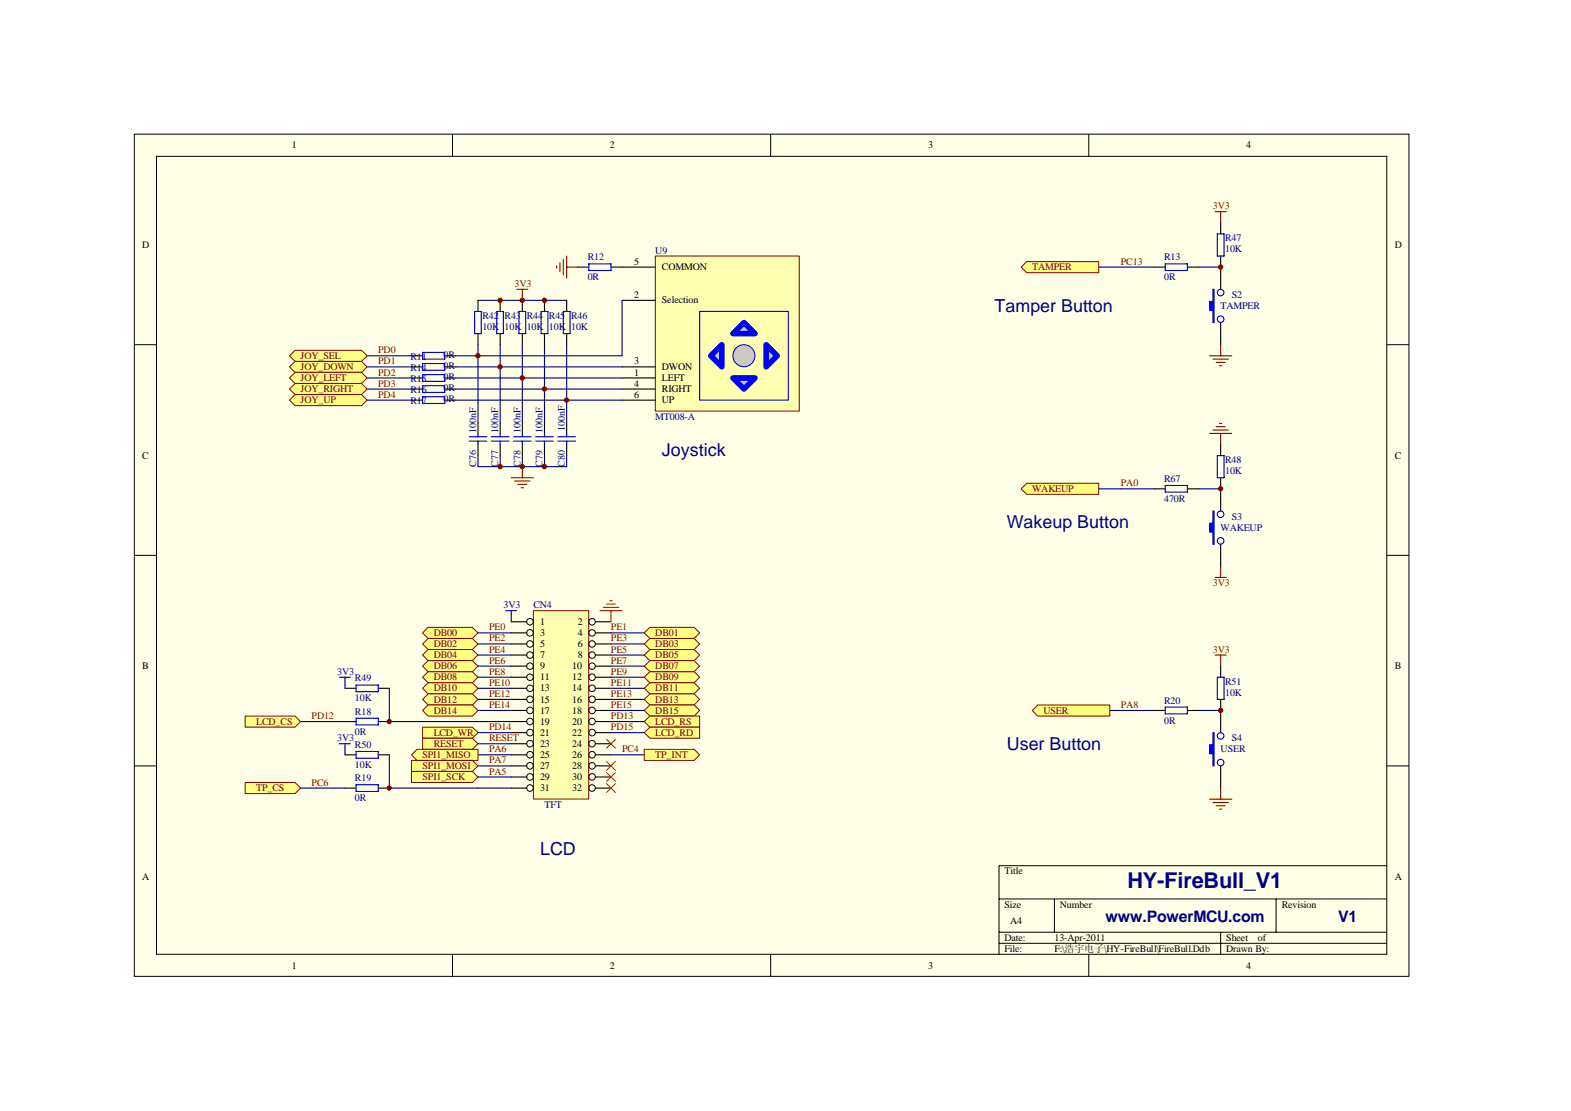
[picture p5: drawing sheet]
<svg xmlns="http://www.w3.org/2000/svg" width="297mm" height="210mm" viewBox="0 0 297 210" stroke-linecap="round" stroke-linejoin="round" font-family="sans-serif">
<path d="M25.4 25.4h241v159.1h-241z" fill="#ffffe8"/>
<g fill="none" stroke="#000" stroke-width=".19">
<path d="M25.4 25.4h241v159.1h-241zM29.6 29.5h232.6v150.9h-232.6zM85.6 25.4v4.1M145.7 25.4v4.1M205.9 25.4v4.1M25.4 65.2h4.2M262.2 65.2h4.2M25.4 105h4.2M262.2 105h4.2M25.4 144.8h4.2M262.2 144.8h4.2M188.9 169.9h73.3"/>
<path d="M188.9 176.2h73.3M188.9 178.3h73.3M199.4 169.9v6.3M230.8 176.2v4.2M241.3 169.9v6.3M262.2 163.6h-73.3v16.8M85.6 180.4v4.2M145.7 180.4v4.2M205.9 180.4v4.2"/>
</g>
<path d="M97.7 54.7h2.1M98.8 54.7v2.1M105.3 50.3v.4M105.9 49.7v1.6M106.5 49v3M107.1 48.4v4.2M107.1 50.5h2.1M96.7 90.3h4.2M97.3 90.9h2.9M97.9 91.5h1.7M98.5 92.2h.5M98.8 88.2v2.1" fill="none" stroke="#800000" stroke-width=".21"/>
<path d="M90.4 79.8v2.1M94.6 79.8v2.1M98.8 79.8v2.1M103 79.8v2.1M107.1 79.8v2.1M90.4 84v2.1M94.6 84v2.1M98.8 84v2.1M103 84v2.1M107.1 84v2.1" fill="none" stroke="#000" stroke-width=".21"/>
<g fill="none" stroke="#00f" stroke-width=".21">
<path d="M88.7 82.5h3.4M88.7 83.4h3.4M90.4 81.9v.6M90.4 83.4v.6M92.9 82.5h3.3M92.9 83.4h3.3M94.6 81.9v.6M94.6 83.4v.6M97.1 82.5h3.3M97.1 83.4h3.3M98.8 81.9v.6M98.8 83.4v.6"/>
<path d="M101.3 82.5h3.3M101.3 83.4h3.3M103 81.9v.6M103 83.4v.6M105.5 82.5h3.3M105.5 83.4h3.3M107.1 81.9v.6M107.1 83.4v.6"/>
</g>
<path d="M90.4 56.8h16.7M90.4 65.2v14.6M94.6 65.2v14.6M98.8 65.2v14.6M103 65.2v14.6M107.1 65.2v14.6M90.4 86.1v2.1h16.7v-2.1M94.6 86.1v2.1M98.8 86.1v2.1M103 86.1v2.1" fill="none" stroke="#000080" stroke-width=".21"/>
<path d="M123.9 48.4h27.2v29.3h-27.2z" fill="#ffffb0"/>
<path d="M123.9 48.4h27.2v29.3h-27.2z" fill="none" stroke="#800000" stroke-width=".19"/>
<circle cx="140.7" cy="67.2" r="2.09" fill="#c0c0c0" stroke="#00f" stroke-width=".19"/>
<g fill="#c0c0c0" stroke="#00f" stroke-width="1">
<path d="M138.6 63.1l2.1-2.1 2.1 2.1z"/>
<path d="M136.5 65.2v4.1l-2.1-2.1z"/>
<path d="M138.6 71.4h4.2l-2.1 2.1z"/>
<path d="M144.9 65.2l2.1 2-2.1 2.1z"/>
</g>
<path d="M132.3 58.9h16.8v16.7h-16.8z" fill="none" stroke="#00f" stroke-width=".21"/>
<path d="M117.6 50.5h6.3M117.6 56.8h6.3M117.6 69.3h6.3M117.6 71.4h6.3M117.6 73.5h6.3M117.6 75.6h6.3" fill="none" stroke="#000" stroke-width=".21"/>
<g fill="none" stroke="#800000" stroke-width=".21">
<path d="M229.8 40h2.1M230.8 40v2.1M228.7 67.2h4.2M229.3 67.9h3M230 68.5h1.6M230.6 69.1h.4M230.8 65.2v2M228.7 81.9h4.2M229.3 81.3h3M230 80.6h1.6M230.6 80h.4M230.8 81.9v2.1"/>
<path d="M229.8 109.1h2.1M230.8 107.1v2M229.8 123.8h2.1M230.8 123.8v2.1M228.7 151h4.2M229.3 151.7h3M230 152.3h1.6M230.6 152.9h.4M230.8 148.9v2.1"/>
</g>
<g fill="none" stroke="#000080" stroke-width=".21">
<path d="M117.6 56.8v10.4h-31.4M207.7 50.5h10.5M69.4 75.6h8.4M69.4 73.5h8.4M69.4 71.4h8.4M69.4 69.3h8.4M69.4 67.2h8.4M86.2 75.6h31.4M86.2 73.5h31.4M86.2 71.4h31.4M86.2 69.3h31.4M211.9 92.4h6.3"/>
<path d="M209.8 134.3h8.4"/>
</g>
<g fill="#800000" stroke="#800000" stroke-width=".19">
<circle cx="107.1" cy="75.6" r=".42"/>
<circle cx="102.9" cy="73.5" r=".42"/>
<circle cx="98.7" cy="71.4" r=".42"/>
<circle cx="94.6" cy="69.3" r=".42"/>
<circle cx="90.4" cy="67.2" r=".42"/>
</g>
<g fill="#ffff80" stroke="#800000" stroke-width=".19">
<path d="M54.7 67.2l1.1-1h12.6l1 1-1 1.1h-12.6z" fill-rule="evenodd"/>
<path d="M54.7 69.3l1.1-1h12.6l1 1-1 1.1h-12.6z" fill-rule="evenodd"/>
<path d="M54.7 71.4l1.1-1h12.6l1 1-1 1.1h-12.6z" fill-rule="evenodd"/>
<path d="M54.7 73.5l1.1-1h12.6l1 1-1 1.1h-12.6z" fill-rule="evenodd"/>
<path d="M54.7 75.6l1.1-1h12.6l1 1-1 1.1h-12.6z" fill-rule="evenodd"/>
<path d="M193.1 50.5l1-1.1h13.6v2.1h-13.6z" fill-rule="evenodd"/>
<path d="M194.1 91.3h13.6v2.1h-13.6l-1-1z" fill-rule="evenodd"/>
<path d="M195.2 134.3l1-1.1h13.6v2.1h-13.6z" fill-rule="evenodd"/>
</g>
<path d="M226.6 50.5h4.2M207.7 92.4h4.2M226.6 92.4h4.2M226.6 134.3h4.2" fill="none" stroke="#000080" stroke-width=".21"/>
<g fill="none" stroke="#000" stroke-width=".21">
<path d="M90.4 56.8v2.1M94.6 56.8v2.1M98.8 56.8v2.1M103 56.8v2.1M107.1 56.8v2.1M109.2 50.5h2.1M115.5 50.5h2.1M218.2 50.5h2.1M224.5 50.5h2.1M230.8 42.1v2.1M230.8 48.4v2.1M77.8 67.2h2.1"/>
<path d="M77.8 69.3h2.1M77.8 71.4h2.1M77.8 73.5h2.1M77.8 75.6h2.1M84.1 67.2h2.1M84.1 69.3h2.1M84.1 71.4h2.1M84.1 73.5h2.1M84.1 75.6h2.1M90.4 63.1v2.1M94.6 63.1v2.1M98.8 63.1v2.1"/>
<path d="M103 63.1v2.1M107.1 63.1v2.1M218.2 92.4h2.1M224.5 92.4h2.1M230.8 84v2.1M230.8 90.3v2.1M218.2 134.3h2.1M224.5 134.3h2.1M230.8 125.9v2.1M230.8 132.2v2.1"/>
</g>
<g fill="none" stroke="#00f" stroke-width=".21">
<path d="M89.7 58.9h1.3v4.2h-1.3zM93.9 58.9h1.3v4.2h-1.3zM98.1 58.9h1.3v4.2h-1.3zM102.3 58.9h1.3v4.2h-1.3zM106.5 58.9h1.3v4.2h-1.3zM111.3 49.9h4.2v1.2h-4.2zM220.3 49.9h4.2v1.2h-4.2zM230.2 44.2h1.2v4.2h-1.2zM79.9 66.6h4.2v1.3h-4.2zM79.9 68.7h4.2v1.3h-4.2zM79.9 70.8h4.2v1.3h-4.2zM79.9 72.9h4.2v1.3h-4.2z"/>
<path d="M79.9 75h4.2v1.3h-4.2zM220.3 91.8h4.2v1.2h-4.2zM230.2 86.1h1.2v4.2h-1.2zM220.3 133.6h4.2v1.3h-4.2zM230.2 128h1.2v4.2h-1.2z"/>
</g>
<path d="M100.9 115.4h10.4v35.6h-10.4z" fill="#ffffb0"/>
<path d="M100.9 115.4h10.4v35.6h-10.4z" fill="none" stroke="#800000" stroke-width=".19"/>
<g fill="none" stroke="#000" stroke-width=".19">
<circle cx="100.2" cy="117.5" r=".62"/>
<circle cx="100.2" cy="119.6" r=".62"/>
<circle cx="111.9" cy="119.6" r=".62"/>
<circle cx="111.9" cy="117.5" r=".62"/>
<circle cx="100.2" cy="132.2" r=".62"/>
<circle cx="100.2" cy="136.4" r=".62"/>
<circle cx="100.2" cy="134.3" r=".62"/>
<circle cx="100.2" cy="138.5" r=".62"/>
<circle cx="100.2" cy="130.1" r=".62"/>
<circle cx="100.2" cy="128" r=".62"/>
<circle cx="100.2" cy="123.8" r=".62"/>
<circle cx="100.2" cy="125.9" r=".62"/>
<circle cx="100.2" cy="121.7" r=".62"/>
<circle cx="111.9" cy="132.2" r=".62"/>
<circle cx="111.9" cy="138.5" r=".62"/>
<circle cx="111.9" cy="136.4" r=".62"/>
<circle cx="111.9" cy="134.3" r=".62"/>
<circle cx="111.9" cy="128" r=".62"/>
<circle cx="111.9" cy="130.1" r=".62"/>
<circle cx="111.9" cy="121.7" r=".62"/>
<circle cx="111.9" cy="125.9" r=".62"/>
<circle cx="111.9" cy="123.8" r=".62"/>
<circle cx="100.2" cy="142.6" r=".62"/>
<circle cx="100.2" cy="140.6" r=".62"/>
<circle cx="100.2" cy="148.9" r=".62"/>
<circle cx="100.2" cy="144.7" r=".62"/>
<circle cx="100.2" cy="146.8" r=".62"/>
<circle cx="111.9" cy="140.6" r=".62"/>
<circle cx="111.9" cy="142.6" r=".62"/>
<circle cx="111.9" cy="146.8" r=".62"/>
<circle cx="111.9" cy="148.9" r=".62"/>
<circle cx="111.9" cy="144.7" r=".62"/>
</g>
<g fill="none" stroke="#000" stroke-width=".21">
<path d="M96.7 117.5h2.9M96.7 119.6h2.9M112.6 117.5h2.9M112.6 119.6h2.9M96.7 121.7h2.9M96.7 123.8h2.9M96.7 125.9h2.9M96.7 128h2.9M96.7 130.1h2.9M96.7 132.2h2.9M96.7 134.3h2.9M96.7 136.4h2.9"/>
<path d="M96.7 138.5h2.9M112.6 121.7h2.9M112.6 123.8h2.9M112.6 125.9h2.9M112.6 128h2.9M112.6 130.1h2.9M112.6 132.2h2.9M112.6 134.3h2.9M112.6 136.4h2.9M112.6 138.5h2.9M96.7 140.6h2.9M96.7 142.7h2.9"/>
<path d="M96.7 144.8h2.9M96.7 146.9h2.9M96.7 148.9h2.9M112.6 140.6h2.9M112.6 142.7h2.9M112.6 144.8h2.9M112.6 146.9h2.9M112.6 148.9h2.9"/>
</g>
<g fill="none" stroke="#000080" stroke-width=".21">
<path d="M90.4 119.6h6.3M115.5 119.6h6.3M90.4 121.7h6.3M90.4 123.8h6.3M90.4 125.9h6.3M90.4 128h6.3M90.4 130.1h6.3M90.4 132.2h6.3M90.4 134.3h6.3M90.4 136.4h6.3M90.4 138.5h6.3M115.5 121.7h6.3"/>
<path d="M115.5 123.8h6.3M115.5 125.9h6.3M115.5 128h6.3M115.5 130.1h6.3M115.5 132.2h6.3M115.5 134.3h6.3M115.5 136.4h6.3M115.5 138.5h6.3M90.4 140.6h6.3M90.4 142.7h6.3M90.4 144.8h6.3M90.4 146.9h6.3"/>
<path d="M90.4 148.9h6.3M115.5 142.7h6.3"/>
</g>
<path d="M95.6 115.4h2.1M96.7 115.4v2.1" fill="none" stroke="#00f" stroke-width=".21"/>
<path d="M113.4 115.4h4.2M114.1 114.8h2.9M114.7 114.2h1.7M115.3 113.5h.4M115.5 115.4v2.1" fill="none" stroke="#f00" stroke-width=".21"/>
<g fill="#ffff80" stroke="#800000" stroke-width=".19">
<path d="M121.8 119.6l1.1-1h8.4l1 1-1 1.1h-8.4z" fill-rule="evenodd"/>
<path d="M121.8 121.7l1.1-1h8.4l1 1-1 1.1h-8.4z" fill-rule="evenodd"/>
<path d="M79.9 119.6l1-1h8.4l1.1 1-1.1 1.1h-8.4z" fill-rule="evenodd"/>
<path d="M79.9 121.7l1-1h8.4l1.1 1-1.1 1.1h-8.4z" fill-rule="evenodd"/>
<path d="M79.9 123.8l1-1h8.4l1.1 1-1.1 1.1h-8.4z" fill-rule="evenodd"/>
<path d="M79.9 125.9l1-1h8.4l1.1 1-1.1 1.1h-8.4z" fill-rule="evenodd"/>
<path d="M79.9 128l1-1h8.4l1.1 1-1.1 1.1h-8.4z" fill-rule="evenodd"/>
<path d="M79.9 130.1l1-1h8.4l1.1 1-1.1 1h-8.4z" fill-rule="evenodd"/>
<path d="M79.9 132.2l1-1.1h8.4l1.1 1.1-1.1 1h-8.4z" fill-rule="evenodd"/>
<path d="M79.9 134.3l1-1.1h8.4l1.1 1.1-1.1 1h-8.4z" fill-rule="evenodd"/>
<path d="M121.8 123.8l1.1-1h8.4l1 1-1 1.1h-8.4z" fill-rule="evenodd"/>
<path d="M121.8 125.9l1.1-1h8.4l1 1-1 1.1h-8.4z" fill-rule="evenodd"/>
<path d="M121.8 128l1.1-1h8.4l1 1-1 1.1h-8.4z" fill-rule="evenodd"/>
<path d="M121.8 130.1l1.1-1h8.4l1 1-1 1h-8.4z" fill-rule="evenodd"/>
<path d="M121.8 132.2l1.1-1.1h8.4l1 1.1-1 1h-8.4z" fill-rule="evenodd"/>
<path d="M121.8 134.3l1.1-1.1h8.4l1 1.1-1 1h-8.4z" fill-rule="evenodd"/>
<path d="M46.4 135.3h9.4l1 1.1-1 1h-9.4z" fill-rule="evenodd"/>
<path d="M79.9 137.4h9.4l1.1 1.1-1.1 1h-9.4z" fill-rule="evenodd"/>
<path d="M121.8 136.4l1.1-1.1h9.4v2.1h-9.4z" fill-rule="evenodd"/>
<path d="M121.8 138.5l1.1-1.1h9.4v2.1h-9.4z" fill-rule="evenodd"/>
<path d="M79.9 139.5h9.4l1.1 1.1-1.1 1h-9.4z" fill-rule="evenodd"/>
<path d="M77.8 142.7l1-1.1h11.6v2.1h-11.6z" fill-rule="evenodd"/>
<path d="M77.8 143.7h11.5l1.1 1.1-1.1 1h-11.5z" fill-rule="evenodd"/>
<path d="M77.8 145.8h11.5l1.1 1.1-1.1 1h-11.5z" fill-rule="evenodd"/>
<path d="M46.4 147.9h9.4l1 1-1 1.1h-9.4z" fill-rule="evenodd"/>
<path d="M121.8 141.6h9.5l1 1.1-1 1h-9.5z" fill-rule="evenodd"/>
</g>
<g fill="none" stroke="#000" stroke-width=".21">
<path d="M230.8 50.5v4.2M230.8 61v4.2M230.8 92.4v4.2M230.8 102.9v4.2M65.2 136.4h2.1M65.2 130.1h2.1M71.5 136.4h2.1M71.5 130.1h2.1M230.8 134.3v4.2M65.2 148.9h2.1M65.2 142.7h2.1M71.5 148.9h2.1"/>
<path d="M71.5 142.7h2.1M230.8 144.8v4.1"/>
</g>
<g fill="#00f" stroke="#00f" stroke-width=".21">
<path d="M229.3 54.7h.2v6.3h-.2v-2.3h-.6v-1.7h.6z" fill-rule="evenodd"/>
<path d="M229.3 96.6h.2v6.3h-.2v-2.3h-.6v-1.7h.6z" fill-rule="evenodd"/>
<path d="M229.3 138.5h.2v6.3h-.2v-2.3h-.6v-1.7h.6z" fill-rule="evenodd"/>
</g>
<g fill="none" stroke="#00f" stroke-width=".21">
<path d="M64.2 128h2.1M65.2 128v2.1M67.3 129.5h4.2v1.2h-4.2zM67.3 135.7h4.2v1.3h-4.2zM64.2 140.6h2.1M65.2 140.6v2.1M67.3 142h4.2v1.3h-4.2zM67.3 148.3h4.2v1.3h-4.2z"/>
<circle cx="230.8" cy="55.3" r=".62"/>
<circle cx="230.8" cy="60.3" r=".62"/>
<circle cx="230.8" cy="97.2" r=".62"/>
<circle cx="230.8" cy="102.2" r=".62"/>
<circle cx="230.8" cy="139.1" r=".62"/>
<circle cx="230.8" cy="144.1" r=".62"/>
</g>
<path d="M56.8 136.4h8.4M73.6 130.1v6.3h16.8M56.8 148.9h8.4M73.6 142.7v6.2h16.8" fill="none" stroke="#000080" stroke-width=".21"/>
<path d="M114.7 139.7l1.7 1.7M116.4 139.7l-1.7 1.7M114.7 146l1.7 1.7M114.7 148.1l1.7 1.7M114.7 143.9l1.7 1.7M116.4 146l-1.7 1.7M116.4 148.1l-1.7 1.7M116.4 143.9l-1.7 1.7" fill="none" stroke="#f00" stroke-width=".19"/>
<g fill="#800000" stroke="#800000" stroke-width=".19">
<circle cx="98.7" cy="88.2" r=".42"/>
<circle cx="102.9" cy="88.2" r=".42"/>
<circle cx="94.6" cy="88.2" r=".42"/>
<circle cx="94.6" cy="56.8" r=".42"/>
<circle cx="102.9" cy="56.8" r=".42"/>
<circle cx="230.8" cy="134.3" r=".42"/>
<circle cx="230.8" cy="50.5" r=".42"/>
<circle cx="73.6" cy="136.4" r=".41"/>
<circle cx="73.6" cy="148.9" r=".41"/>
<circle cx="98.7" cy="56.8" r=".42"/>
<circle cx="230.8" cy="92.4" r=".41"/>
</g>
<text font-size="4.1" fill="#000080" x="213.2" y="167.8">HY-FireBull_V1</text>
<g font-size="3.4" fill="#000080">
<text x="188" y="59">Tamper Button</text>
<text x="125.2" y="86.2">Joystick</text>
<text x="190.3" y="99.8">Wakeup Button</text>
<text x="190.3" y="141.7">User Button</text>
<text x="102.1" y="161.6">LCD</text>
</g>
<g font-size="3" fill="#000080">
<text x="209" y="174.3">www.PowerMCU.com</text>
<text x="253" y="174.3">V1</text>
</g>
<g font-size="1.9">
<text x="55.2" y="28">1</text>
<text x="115.3" y="28">2</text>
<text x="175.5" y="28">3</text>
<text x="235.6" y="28">4</text>
<text x="26.9" y="46.9">D</text>
<text x="263.7" y="46.9">D</text>
<text x="119.9" y="50">5</text>
<text x="125.2" y="51.1">COMMON</text>
<text x="119.9" y="56.3">2</text>
<text x="125.2" y="57.4">Selection</text>
<text x="119.9" y="68.9">3</text>
<text x="119.9" y="71">1</text>
<text x="125.2" y="69.9">DWON</text>
<text x="119.9" y="73.1">4</text>
<text x="119.9" y="75.2">6</text>
<text x="125.2" y="72">LEFT</text>
<text x="125.2" y="74.1">RIGHT</text>
<text x="125.2" y="76.2">UP</text>
<text x="26.9" y="86.7">C</text>
<text x="263.7" y="86.7">C</text>
<text x="102.1" y="118.1">1</text>
<text x="109.2" y="118.1">2</text>
<text x="102.1" y="120.2">3</text>
<text x="102.1" y="122.3">5</text>
<text x="102.1" y="124.4">7</text>
<text x="109.2" y="120.2">4</text>
<text x="109.2" y="122.3">6</text>
<text x="109.2" y="124.4">8</text>
<text x="26.9" y="126.5">B</text>
<text x="102.1" y="126.5">9</text>
<text x="102.1" y="128.6">11</text>
<text x="102.1" y="130.7">13</text>
<text x="108.2" y="126.5">10</text>
<text x="108.2" y="128.6">12</text>
<text x="108.2" y="130.7">14</text>
<text x="263.7" y="126.5">B</text>
<text x="102.1" y="132.8">15</text>
<text x="102.1" y="134.9">17</text>
<text x="102.1" y="137">19</text>
<text x="108.2" y="132.8">16</text>
<text x="108.2" y="134.9">18</text>
<text x="108.2" y="137">20</text>
<text x="102.1" y="139.1">21</text>
<text x="102.1" y="141.2">23</text>
<text x="102.1" y="143.3">25</text>
<text x="108.2" y="139.1">22</text>
<text x="108.2" y="141.2">24</text>
<text x="108.2" y="143.3">26</text>
<text x="102.1" y="145.4">27</text>
<text x="102.1" y="147.4">29</text>
<text x="102.1" y="149.5">31</text>
<text x="108.2" y="145.4">28</text>
<text x="108.2" y="147.4">30</text>
<text x="108.2" y="149.5">32</text>
<text x="26.9" y="166.3">A</text>
<text x="189.9" y="165.2">Title</text>
<text x="263.7" y="166.3">A</text>
<text x="189.9" y="171.5">Size</text>
<text x="200.4" y="171.5">Number</text>
<text x="242.3" y="171.5">Revision</text>
<text x="189.9" y="177.8">Date:</text>
<text x="189.9" y="179.9">File:</text>
<text x="191" y="174.7">A4</text>
<text x="199.4" y="179.9">F:\浩宇电子\HY-FireBull\FireBull.Ddb</text>
<text x="199.4" y="177.8">13-Apr-2011</text>
<text x="231.9" y="179.9">Drawn By:</text>
<text x="231.9" y="177.8">Sheet</text>
<text x="237.8" y="177.8">of</text>
<text x="55.2" y="183">1</text>
<text x="115.3" y="183">2</text>
<text x="175.5" y="183">3</text>
<text x="235.6" y="183">4</text>
</g>
<g font-size="1.9" fill="#800000">
<text x="229.3" y="39.5">3V3</text>
<text x="195.2" y="51.1">TAMPER</text>
<text x="211.9" y="50">PC13</text>
<text x="97.3" y="54.2">3V3</text>
<text x="56.8" y="67.8">JOY_SEL</text>
<text x="56.8" y="69.9">JOY_DOWN</text>
<text x="71.5" y="71">PD2</text>
<text x="71.5" y="68.9">PD1</text>
<text x="71.5" y="66.8">PD0</text>
<text x="56.8" y="72">JOY_LEFT</text>
<text x="56.8" y="74.1">JOY_RIGHT</text>
<text x="56.8" y="76.2">JOY_UP</text>
<text x="71.5" y="75.2">PD4</text>
<text x="71.5" y="73.1">PD3</text>
<text x="195.2" y="93">WAKEUP</text>
<text x="211.9" y="91.9">PA0</text>
<text x="229.3" y="110.8">3V3</text>
<text x="92.5" y="119.1">PE0</text>
<text x="115.5" y="119.1">PE1</text>
<text x="82" y="120.2">DB00</text>
<text x="82" y="122.3">DB02</text>
<text x="82" y="124.4">DB04</text>
<text x="92.5" y="121.2">PE2</text>
<text x="92.5" y="123.3">PE4</text>
<text x="92.5" y="125.4">PE6</text>
<text x="115.5" y="121.2">PE3</text>
<text x="115.5" y="123.3">PE5</text>
<text x="115.5" y="125.4">PE7</text>
<text x="123.9" y="120.2">DB01</text>
<text x="123.9" y="122.3">DB03</text>
<text x="123.9" y="124.4">DB05</text>
<text x="229.3" y="123.3">3V3</text>
<text x="82" y="126.5">DB06</text>
<text x="82" y="128.6">DB08</text>
<text x="82" y="130.7">DB10</text>
<text x="92.5" y="127.5">PE8</text>
<text x="92.5" y="129.6">PE10</text>
<text x="92.5" y="131.7">PE12</text>
<text x="115.5" y="129.6">PE11</text>
<text x="115.5" y="131.7">PE13</text>
<text x="115.5" y="127.5">PE9</text>
<text x="123.9" y="126.5">DB07</text>
<text x="123.9" y="128.6">DB09</text>
<text x="123.9" y="130.7">DB11</text>
<text x="48.4" y="137">LCD_CS</text>
<text x="58.9" y="135.9">PD12</text>
<text x="82" y="132.8">DB12</text>
<text x="82" y="134.9">DB14</text>
<text x="92.5" y="133.8">PE14</text>
<text x="115.5" y="133.8">PE15</text>
<text x="115.5" y="135.9">PD13</text>
<text x="123.9" y="132.8">DB13</text>
<text x="123.9" y="134.9">DB15</text>
<text x="123.9" y="137">LCD_RS</text>
<text x="197.3" y="134.9">USER</text>
<text x="211.9" y="133.8">PA8</text>
<text x="79.9" y="143.3">SPI1_MISO</text>
<text x="82" y="139.1">LCD_WR</text>
<text x="82" y="141.2">RESET</text>
<text x="92.5" y="138">PD14</text>
<text x="92.5" y="140.1">RESET</text>
<text x="92.5" y="142.2">PA6</text>
<text x="115.5" y="138">PD15</text>
<text x="117.6" y="142.2">PC4</text>
<text x="123.9" y="139.1">LCD_RD</text>
<text x="123.9" y="143.3">TP_INT</text>
<text x="48.4" y="149.5">TP_CS</text>
<text x="58.9" y="148.5">PC6</text>
<text x="79.9" y="145.4">SPI1_MOSI</text>
<text x="79.9" y="147.4">SPI1_SCK</text>
<text x="92.5" y="144.3">PA7</text>
<text x="92.5" y="146.4">PA5</text>
</g>
<g font-size="1.9" fill="#000080">
<text x="123.9" y="47.9">U9</text>
<text x="231.6" y="45.6">R47</text>
<text x="231.6" y="47.7">10K</text>
<text x="111.1" y="49.2">R12</text>
<text x="111.1" y="53">0R</text>
<text x="220.1" y="49.2">R13</text>
<text x="220.1" y="53">0R</text>
<text x="230.8" y="58.4">TAMPER</text>
<text x="232.9" y="56.3">S2</text>
<text x="91.2" y="60.3">R42</text>
<text x="91.2" y="62.4">10K</text>
<text x="95.4" y="60.3">R43</text>
<text x="95.4" y="62.4">10K</text>
<text x="99.6" y="60.3">R44</text>
<text x="99.6" y="62.4">10K</text>
<text x="103.8" y="60.3">R45</text>
<text x="103.8" y="62.4">10K</text>
<text x="108" y="60.3">R46</text>
<text x="108" y="62.4">10K</text>
<text x="77.6" y="68">R11</text>
<text x="77.6" y="70.1">R14</text>
<text x="83.9" y="67.6">0R</text>
<text x="83.9" y="69.7">0R</text>
<text x="83.9" y="71.8">0R</text>
<text x="77.6" y="72.2">R15</text>
<text x="77.6" y="74.3">R16</text>
<text x="77.6" y="76.4">R17</text>
<text x="83.9" y="73.9">0R</text>
<text x="83.9" y="76">0R</text>
<text x="90" y="81.9" transform="rotate(-90 90 81.9)">100nF</text>
<text x="94.2" y="81.9" transform="rotate(-90 94.2 81.9)">100nF</text>
<text x="98.4" y="81.9" transform="rotate(-90 98.4 81.9)">100nF</text>
<text x="102.6" y="81.9" transform="rotate(-90 102.6 81.9)">100nF</text>
<text x="106.8" y="81.5" transform="rotate(-90 106.8 81.5)">100nF</text>
<text x="123.9" y="79.4">MT008-A</text>
<text x="90" y="88.2" transform="rotate(-90 90 88.2)">C76</text>
<text x="94.2" y="88.2" transform="rotate(-90 94.2 88.2)">C77</text>
<text x="98.4" y="88.2" transform="rotate(-90 98.4 88.2)">C78</text>
<text x="102.6" y="88.2" transform="rotate(-90 102.6 88.2)">C79</text>
<text x="106.8" y="88.2" transform="rotate(-90 106.8 88.2)">C80</text>
<text x="231.6" y="87.5">R48</text>
<text x="231.6" y="89.6">10K</text>
<text x="220.1" y="91.1">R67</text>
<text x="220.1" y="94.8">470R</text>
<text x="230.8" y="100.3">WAKEUP</text>
<text x="232.9" y="98.2">S3</text>
<text x="100.9" y="115">CN4</text>
<text x="67.1" y="128.8">R49</text>
<text x="231.6" y="129.4">R51</text>
<text x="231.6" y="131.5">10K</text>
<text x="67.1" y="135.1">R18</text>
<text x="67.1" y="132.6">10K</text>
<text x="220.1" y="133">R20</text>
<text x="220.1" y="136.8">0R</text>
<text x="67.1" y="138.9">0R</text>
<text x="67.1" y="141.4">R50</text>
<text x="230.8" y="142.2">USER</text>
<text x="232.9" y="140.1">S4</text>
<text x="67.1" y="147.6">R19</text>
<text x="67.1" y="145.1">10K</text>
<text x="67.1" y="151.4">0R</text>
<text x="103" y="152.7">TFT</text>
</g>
<g font-size="1.9" fill="#00f">
<text x="95.2" y="115">3V3</text>
<text x="63.8" y="127.5">3V3</text>
<text x="63.8" y="140.1">3V3</text>
</g>
</svg>
